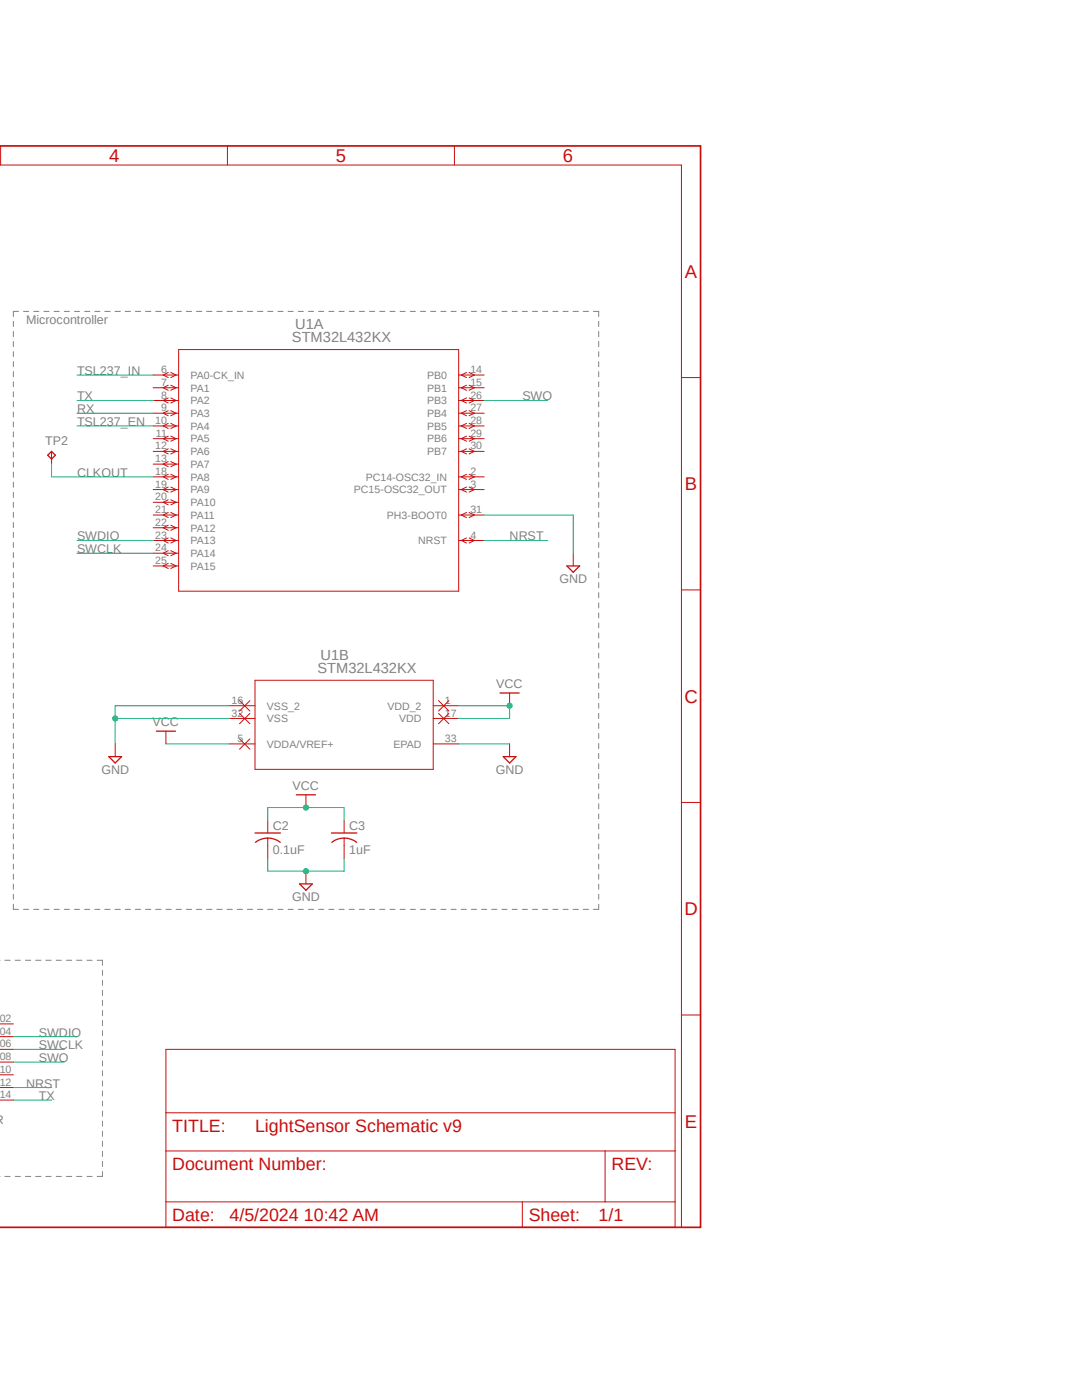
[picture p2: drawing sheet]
<svg xmlns="http://www.w3.org/2000/svg" width="216mm" height="279mm" viewBox="0 0 216 279" stroke-linecap="round" stroke-linejoin="round" font-family="sans-serif">
<path d="M140.1 28.8l-140.2 108.4 140.2 108.3" fill="none" stroke="#fff" stroke-width=".2"/>
<g fill="none" stroke="#808080" stroke-width=".2">
<path d="M2.7 64.1v1.1M2.7 66.2v1M2.7 68.2v1M2.7 70.2v1M2.7 72.2v1M2.7 74.2v1M2.7 76.2v1M2.7 78.2v1M3.7 62.1h-1v1.1M4.7 62.1h1M6.7 62.1h1M8.8 62.1h1"/>
<path d="M10.8 62.1h1M12.8 62.1h1M14.9 62.1h1M16.9 62.1h1M18.9 62.1h1M20.9 62.1h1.1M22.9 62.1h1.1M25 62.1h1M27 62.1h1.1M29 62.1h1.1M31.1 62.1h1M33.1 62.1h1.1"/>
<path d="M35.1 62.1h1.1M37.2 62.1h1M39.2 62.1h1.1M41.2 62.1h1.1M43.3 62.1h1M45.3 62.1h1.1M47.3 62.1h1.1M49.4 62.1h1M51.4 62.1h1.1M53.4 62.1h1M55.5 62.1h1M57.5 62.1h1"/>
<path d="M59.5 62.1h1M61.6 62.1h1M63.6 62.1h1M65.6 62.1h1M67.6 62.1h1.1M69.7 62.1h1M71.7 62.1h1M73.7 62.1h1.1M75.8 62.1h1M77.8 62.1h1M79.8 62.1h1.1M81.9 62.1h1"/>
<path d="M83.9 62.1h1M85.9 62.1h1.1M88 62.1h1M90 62.1h1M92 62.1h1M94.1 62.1h1M96.1 62.1h1M98.1 62.1h1M100.2 62.1h1M102.2 62.1h1M104.2 62.1h1M106.3 62.1h1"/>
<path d="M108.3 62.1h1M110.3 62.1h1M112.4 62.1h1M114.3 62.1h1.1M116.4 62.1h1M118.4 62.1h1.1v1.1M119.5 64.1v1.1M119.5 66.2v1M119.5 68.2v1M119.5 70.2v1M119.5 72.2v1M119.5 74.2v1"/>
<path d="M119.5 76.2v1M119.5 78.2v1M2.7 80.2v1M2.7 82.2v1M2.7 84.2v1M2.7 86.2v1M2.7 88.2v1M2.7 90.2v1M2.7 92.2v1M2.7 94.2v1M2.7 96.2v1M2.7 98.3v1"/>
<path d="M119.5 80.2v1M119.5 82.2v1M119.5 84.2v1M119.5 86.2v1M119.5 88.2v1M119.5 90.2v1M119.5 92.2v1M119.5 94.2v1M119.5 96.2v1M119.5 98.3v1M2.7 100.2v1.1M2.7 102.2v1.1"/>
<path d="M2.7 104.3v1M2.7 106.3v1M2.7 108.3v1M2.7 110.3v1M2.7 112.3v1M2.7 114.3v1M2.7 116.3v1M2.7 118.3v1M119.5 100.2v1.1M119.5 102.2v1.1M119.5 104.3v1M119.5 106.3v1"/>
<path d="M119.5 108.3v1M119.5 110.3v1M119.5 112.3v1M119.5 114.3v1M119.5 116.3v1M119.5 118.3v1M2.7 120.3v1M2.7 122.3v1M2.7 124.3v1M2.7 126.3v1M2.7 128.3v1M2.7 130.3v1"/>
<path d="M2.7 132.3v1M2.7 134.3v1M2.7 136.4v1M2.7 138.3v1.1M119.5 120.3v1M119.5 122.3v1M119.5 124.3v1M119.5 126.3v1M119.5 128.3v1M119.5 130.3v1M119.5 132.3v1M119.5 134.3v1"/>
<path d="M119.5 136.4v1M119.5 138.3v1.1M2.7 140.4v1M2.7 142.4v1M2.7 144.4v1M2.7 146.4v1M2.7 148.4v1M2.7 150.4v1M2.7 152.4v1M2.7 154.4v1M2.7 156.4v1M2.7 158.4v1"/>
<path d="M119.5 140.4v1M119.5 142.4v1M119.5 144.4v1M119.5 146.4v1M119.5 148.4v1M119.5 150.4v1M119.5 152.4v1M119.5 154.4v1M119.5 156.4v1M119.5 158.4v1M2.7 160.4v1M2.7 162.4v1"/>
<path d="M2.7 164.4v1M2.7 166.4v1M2.7 168.4v1.1M2.7 170.4v1M2.7 172.5v.9M2.7 174.5v1M2.7 176.4v1.1M2.7 178.5v1M119.5 160.4v1M119.5 162.4v1M119.5 164.4v1M119.5 166.4v1"/>
<path d="M119.5 168.4v1.1M119.5 170.4v1M119.5 172.5v.9M119.5 174.5v1M119.5 176.4v1.1M119.5 178.5v1M-.1 191.6h.1M1 191.6h1M2.7 180.5v1h1M3 191.6h1.1M4.7 181.5h1M5.1 191.6h1"/>
<path d="M6.7 181.5h1M7.1 191.6h1.1M8.8 181.5h1M9.1 191.6h1.1M10.8 181.5h1M11.2 191.6h1M12.8 181.5h1M13.3 191.6h1M14.9 181.5h1M15.3 191.6h1M16.9 181.5h1M17.4 191.6h1"/>
<path d="M18.9 181.5h1M19.4 191.6h1v1.1M20.4 193.6v1M20.4 195.7v.9M20.4 197.7v1M20.4 199.6v1.1M20.9 181.5h1.1M22.9 181.5h1.1M25 181.5h1M27 181.5h1.1M29 181.5h1.1M31.1 181.5h1"/>
<path d="M33.1 181.5h1.1M35.1 181.5h1.1M37.2 181.5h1M39.2 181.5h1.1M41.2 181.5h1.1M43.3 181.5h1M45.3 181.5h1.1M47.3 181.5h1.1M49.4 181.5h1M51.4 181.5h1.1M53.4 181.5h1M55.5 181.5h1"/>
<path d="M57.5 181.5h1M59.5 181.5h1M61.6 181.5h1M63.6 181.5h1M65.6 181.5h1M67.6 181.5h1.1M69.7 181.5h1M71.7 181.5h1M73.7 181.5h1.1M75.8 181.5h1M77.8 181.5h1M79.8 181.5h1.1"/>
<path d="M81.9 181.5h1M83.9 181.5h1M85.9 181.5h1.1M88 181.5h1M90 181.5h1M92 181.5h1M94.1 181.5h1M96.1 181.5h1M98.1 181.5h1M100.2 181.5h1M102.2 181.5h1M104.2 181.5h1"/>
<path d="M106.3 181.5h1M108.3 181.5h1M110.3 181.5h1M112.4 181.5h1M114.3 181.5h1.1M116.4 181.5h1M119.5 180.5v1h-1.1M20.4 201.7v1M20.4 203.7v1M20.4 205.7v1M20.4 207.7v1M20.4 209.7v1"/>
<path d="M20.4 211.7v1M20.4 213.7v1M20.4 215.7v1M20.4 217.7v1M20.4 219.8v.9M-.1 234.8h.1M1 234.8h1M3 234.8h1.1M5.1 234.8h1M7.1 234.8h1.1M9.1 234.8h1.1M11.2 234.8h1"/>
<path d="M13.3 234.8h1M15.3 234.8h1M17.4 234.8h1M20.4 221.7v1.1M20.4 223.7v1M20.4 225.8v1M20.4 227.8v1M20.4 229.8v1M20.4 231.8v1M20.4 233.8v1h-1"/>
</g>
<path d="M-.1 29.1h139.9v215.8h-139.9" fill="none" stroke="#c90d0c" stroke-width=".34"/>
<g fill="none" stroke="#c90d0c" stroke-width=".2">
<path d="M-.1 32.9h136.1v212M.1 29.1v3.8M45.4 29.1v3.8M90.7 29.1v3.8M30.6 74.8h5M30.6 77.4h5M30.6 79.9h5M33.6 74.3l-1 .5 1 .6M33.6 76.9l-1 .5 1 .5M33.6 79.4l-1 .5 1 .5M34.1 74.3l1 .5-1 .6M34.1 76.9l1 .5-1 .5"/>
<path d="M34.1 79.4l1 .5-1 .5M35.6 69.8h55.9v48.2h-55.9zM91.5 74.8h5.1M91.5 77.4h5.1M91.5 79.9h5.1M93.1 74.3l-1.1 .5 1.1 .6M93.1 76.9l-1.1 .5 1.1 .5M93.1 79.4l-1.1 .5 1.1 .5M93.6 74.3l1.1 .5-1.1 .6M93.6 76.9l1.1 .5-1.1 .5M93.6 79.4l1.1 .5-1.1 .5M136 75.4h3.8"/>
<path d="M10.3 90.1v2.5M30.6 82.5h5M30.6 85h5M30.6 87.5h5M30.6 90.1h5M30.6 92.6h5M30.6 95.2h5M30.6 97.7h5M33.6 82l-1 .5 1 .5M33.6 84.5l-1 .5 1 .5M33.6 87l-1 .5 1 .6M33.6 89.6l-1 .5 1 .5"/>
<path d="M33.6 92.1l-1 .5 1 .5M33.6 94.7l-1 .5 1 .5M33.6 97.2l-1 .5 1 .5M33.6 99.7l-1 .5 1 .6M34.1 82l1 .5-1 .5M34.1 84.5l1 .5-1 .5M34.1 87l1 .5-1 .6M34.1 89.6l1 .5-1 .5M34.1 92.1l1 .5-1 .5M34.1 94.7l1 .5-1 .5M34.1 97.2l1 .5-1 .5M34.1 99.7l1 .5-1 .6"/>
<path d="M91.5 82.5h5.1M91.5 85h5.1M91.5 87.5h5.1M91.5 90.1h5.1M91.5 95.2h5.1M91.5 97.7h5.1M93.1 82l-1.1 .5 1.1 .5M93.1 84.5l-1.1 .5 1.1 .5M93.1 87l-1.1 .5 1.1 .6M93.1 89.6l-1.1 .5 1.1 .5M93.1 94.7l-1.1 .5 1.1 .5M93.1 97.2l-1.1 .5 1.1 .5"/>
<path d="M93.6 82l1.1 .5-1.1 .5M93.6 84.5l1.1 .5-1.1 .5M93.6 87l1.1 .5-1.1 .6M93.6 89.6l1.1 .5-1.1 .5M93.6 94.7l1.1 .5-1.1 .5M93.6 97.2l1.1 .5-1.1 .5M30.6 100.2h5M30.6 102.8h5M30.6 105.3h5M30.6 107.9h5M30.6 110.4h5M30.6 112.9h5"/>
<path d="M33.6 102.3l-1 .5 1 .5M33.6 104.8l-1 .5 1 .5M33.6 107.4l-1 .5 1 .5M33.6 109.9l-1 .5 1 .5M33.6 112.4l-1 .5 1 .6M34.1 102.3l1 .5-1 .5M34.1 104.8l1 .5-1 .5M34.1 107.4l1 .5-1 .5M34.1 109.9l1 .5-1 .5M34.1 112.4l1 .5-1 .6M91.5 102.8h5.1M91.5 107.9h5.1"/>
<path d="M93.1 102.3l-1.1 .5 1.1 .5M93.1 107.4l-1.1 .5 1.1 .5M93.6 102.3l1.1 .5-1.1 .5M93.6 107.4l1.1 .5-1.1 .5M114.4 110.4v2.5M136 117.7h3.8M47.8 139.8l2.1 2.1M49.9 139.8l-2.1 2.1M50.9 135.8h35.5v17.7h-35.5zM87.5 139.8l2.1 2.1M89.6 139.8l-2.1 2.1M101.7 138.3v2.5"/>
<path d="M23 148.5v2.5M33.1 145.9v2.6M45.8 140.8h5.1M45.8 143.4h5.1M45.8 148.5h5.1M47.8 142.4l2.1 2M47.8 147.4l2.1 2.1M49.9 142.4l-2.1 2M49.9 147.4l-2.1 2.1M61 158.6v2.6M86.4 140.8h5.1M86.4 143.4h5.1"/>
<path d="M86.4 148.5h5.1M87.5 142.4l2.1 2M89.6 142.4l-2.1 2M101.7 148.5v2.5M53.4 163.7v2.5M53.4 167.3v4M61 173.9v2.5M68.7 163.7v2.5M68.7 167.3v4M136 160.1h3.8M0 209.4h2.7M0 204.3h2.7"/>
<path d="M0 206.9h2.7M0 212h2.7M0 214.5h2.7M0 217h2.7M0 219.5h2.7M33.1 209.4h101.6v35.5h-101.6zM136 202.6h3.8M33.1 229.7h101.6M33.1 239.9h101.6M33.1 222.1h101.6M104.2 239.9v5M120.7 229.7v10.2"/>
</g>
<path d="M9.5 90.8l.8-.7 .7 .7-.7 .8zM113.1 112.9h2.6l-1.3 1.3zM99.8 138.3h3.8M21.7 151h2.6l-1.3 1.3zM31.2 145.9h3.8M59.1 158.6h3.8M100.4 151h2.6l-1.3 1.3zM50.9 166.2h5.1M51 168.1a4 4 0 0 1 4.9 0M59.8 176.4h2.5l-1.3 1.3zM66.1 166.2h5.1M66.2 168.1a4 4 0 0 1 5 0" fill="none" stroke="#c90d0c" stroke-width=".25"/>
<path d="M96.6 102.8h17.8v7.6M23 143.4h22.8M45.8 140.8h-22.8v7.7" fill="none" stroke="#0dab76" stroke-width=".2"/>
<circle cx="23" cy="143.4" r=".51" fill="#0dab76"/>
<g fill="none" stroke="#0dab76" stroke-width=".2">
<path d="M91.5 148.5h10.2M53.4 171.3v2.6h15.3v-2.6"/>
<circle cx="23" cy="143.4" r=".51"/>
</g>
<circle cx="61" cy="173.9" r=".51" fill="#0dab76"/>
<g fill="none" stroke="#0dab76" stroke-width=".2">
<path d="M91.5 140.8h10.2v2.6h-10.2"/>
<circle cx="61" cy="173.9" r=".51"/>
</g>
<circle cx="101.7" cy="140.8" r=".51" fill="#0dab76"/>
<g fill="none" stroke="#0dab76" stroke-width=".2">
<path d="M33.1 148.5h12.7M53.4 163.7v-2.5h15.3v2.5"/>
<circle cx="101.7" cy="140.8" r=".51"/>
</g>
<circle cx="61" cy="161.2" r=".51" fill="#0dab76"/>
<g fill="none" stroke="#0dab76" stroke-width=".2">
<path d="M15.4 79.9h15.2M15.4 74.8h15.2M96.6 79.9h12.7M10.3 92.6v2.6h20.3M15.4 82.5h15.2M15.4 85h15.2M15.4 107.9h15.2M15.4 110.4h15.2M96.6 107.9h12.7M2.7 219.5h7.6M2.7 206.9h12.7M2.7 209.4h10.1"/>
<path d="M2.7 212h10.1M2.7 217h7.6"/>
<circle cx="61" cy="161.2" r=".51"/>
</g>
<g font-size="3.7" fill="#c90d0c">
<text x="21.8" y="32.3">4</text>
<text x="67" y="32.3">5</text>
<text x="112.3" y="32.3">6</text>
<text x="136.7" y="55.5">A</text>
<text x="136.7" y="97.9">B</text>
<text x="136.6" y="140.2">C</text>
<text x="136.6" y="182.7">D</text>
<text x="136.7" y="225">E</text>
</g>
<g font-size="3.6" fill="#c90d0c">
<text x="34.4" y="225.9">TITLE:</text>
<text x="50.9" y="225.9">LightSensor Schematic v9</text>
<text x="34.4" y="233.5">Document Number:</text>
<text x="122" y="233.5">REV:</text>
<text x="34.4" y="243.7">Date:</text>
<text x="45.8" y="243.7">4/5/2024 10:42 AM</text>
<text x="105.5" y="243.7">Sheet:</text>
<text x="119.5" y="243.7">1/1</text>
</g>
<g font-size="2.9" fill="#808080">
<text x="58.9" y="65.7">U1A</text>
<text x="58.2" y="68.3">STM32L432KX</text>
<text x="64" y="131.7">U1B</text>
<text x="63.3" y="134.3">STM32L432KX</text>
</g>
<g font-size="2.5" fill="#808080">
<text x="5.2" y="64.7">Microcontroller</text>
<text x="15.4" y="74.8">TSL237_IN</text>
<text x="15.4" y="79.9">TX</text>
<text x="15.4" y="82.5">RX</text>
<text x="104.2" y="79.9">SWO</text>
<text x="9" y="88.8">TP2</text>
<text x="15.4" y="85">TSL237_EN</text>
<text x="15.4" y="95.2">CLKOUT</text>
<text x="15.4" y="107.9">SWDIO</text>
<text x="101.7" y="107.9">NRST</text>
<text x="15.4" y="110.4">SWCLK</text>
<text x="111.6" y="116.4">GND</text>
<text x="99" y="137.3">VCC</text>
<text x="30.4" y="144.9">VCC</text>
<text x="20.2" y="154.4">GND</text>
<text x="98.9" y="154.4">GND</text>
<text x="58.4" y="157.6">VCC</text>
<text x="54.4" y="165.6">C2</text>
<text x="69.7" y="165.6">C3</text>
<text x="54.4" y="170.4">0.1uF</text>
<text x="69.7" y="170.4">1uF</text>
<text x="58.3" y="179.8">GND</text>
<text x="7.7" y="206.9">SWDIO</text>
<text x="7.7" y="209.4">SWCLK</text>
<text x="7.7" y="212">SWO</text>
<text x="5.2" y="217">NRST</text>
<text x="7.7" y="219.6">TX</text>
</g>
<g font-size="2.1" fill="#808080">
<text x="32.1" y="74.5">6</text>
<text x="32.1" y="77">7</text>
<text x="38" y="75.6">PA0-CK_IN</text>
<text x="85.2" y="75.6">PB0</text>
<text x="93.9" y="74.5">14</text>
<text x="93.9" y="77">15</text>
<text x="32.1" y="79.5">8</text>
<text x="32.1" y="82.1">9</text>
<text x="38" y="78.1">PA1</text>
<text x="38" y="80.7">PA2</text>
<text x="38" y="83.2">PA3</text>
<text x="85.2" y="78.1">PB1</text>
<text x="85.2" y="80.7">PB3</text>
<text x="85.2" y="83.2">PB4</text>
<text x="93.9" y="79.5">26</text>
<text x="93.9" y="82.1">27</text>
<text x="30.9" y="84.6">10</text>
<text x="30.9" y="89.7">12</text>
<text x="31.1" y="87.2">11</text>
<text x="38" y="85.8">PA4</text>
<text x="38" y="88.3">PA5</text>
<text x="85.2" y="85.8">PB5</text>
<text x="85.2" y="88.3">PB6</text>
<text x="93.9" y="84.6">28</text>
<text x="93.9" y="87.2">29</text>
<text x="93.9" y="89.7">30</text>
<text x="30.9" y="92.2">13</text>
<text x="30.9" y="94.8">18</text>
<text x="38" y="90.8">PA6</text>
<text x="38" y="93.4">PA7</text>
<text x="38" y="95.9">PA8</text>
<text x="73" y="95.9">PC14-OSC32_IN</text>
<text x="85.2" y="90.8">PB7</text>
<text x="93.9" y="94.8">2</text>
<text x="30.9" y="97.3">19</text>
<text x="30.9" y="99.9">20</text>
<text x="38" y="98.5">PA9</text>
<text x="38" y="101">PA10</text>
<text x="70.6" y="98.5">PC15-OSC32_OUT</text>
<text x="93.9" y="97.3">3</text>
<text x="30.9" y="102.4">21</text>
<text x="30.9" y="104.9">22</text>
<text x="30.9" y="107.5">23</text>
<text x="38" y="103.5">PA11</text>
<text x="38" y="106.1">PA12</text>
<text x="77.2" y="103.5">PH3-BOOT0</text>
<text x="93.9" y="102.4">31</text>
<text x="93.9" y="107.5">4</text>
<text x="30.9" y="110">24</text>
<text x="30.9" y="112.6">25</text>
<text x="38" y="108.6">PA13</text>
<text x="38" y="111.2">PA14</text>
<text x="38" y="113.7">PA15</text>
<text x="83.4" y="108.6">NRST</text>
<text x="46.2" y="140.5">16</text>
<text x="46.2" y="143">32</text>
<text x="53.3" y="141.6">VSS_2</text>
<text x="77.3" y="141.6">VDD_2</text>
<text x="88.8" y="140.5">1</text>
<text x="88.8" y="143">17</text>
<text x="47.4" y="148.1">5</text>
<text x="53.3" y="144.1">VSS</text>
<text x="53.3" y="149.2">VDDA/VREF+</text>
<text x="78.5" y="149.2">EPAD</text>
<text x="79.6" y="144.1">VDD</text>
<text x="88.8" y="148.1">33</text>
<text x="-.1" y="204">02</text>
<text x="-.1" y="206.5">04</text>
<text x="-.1" y="209">06</text>
<text x="-.1" y="211.6">08</text>
<text x="-.1" y="214.1">10</text>
<text x="-.1" y="216.7">12</text>
<text x="-.1" y="219.2">14</text>
</g>
</svg>
